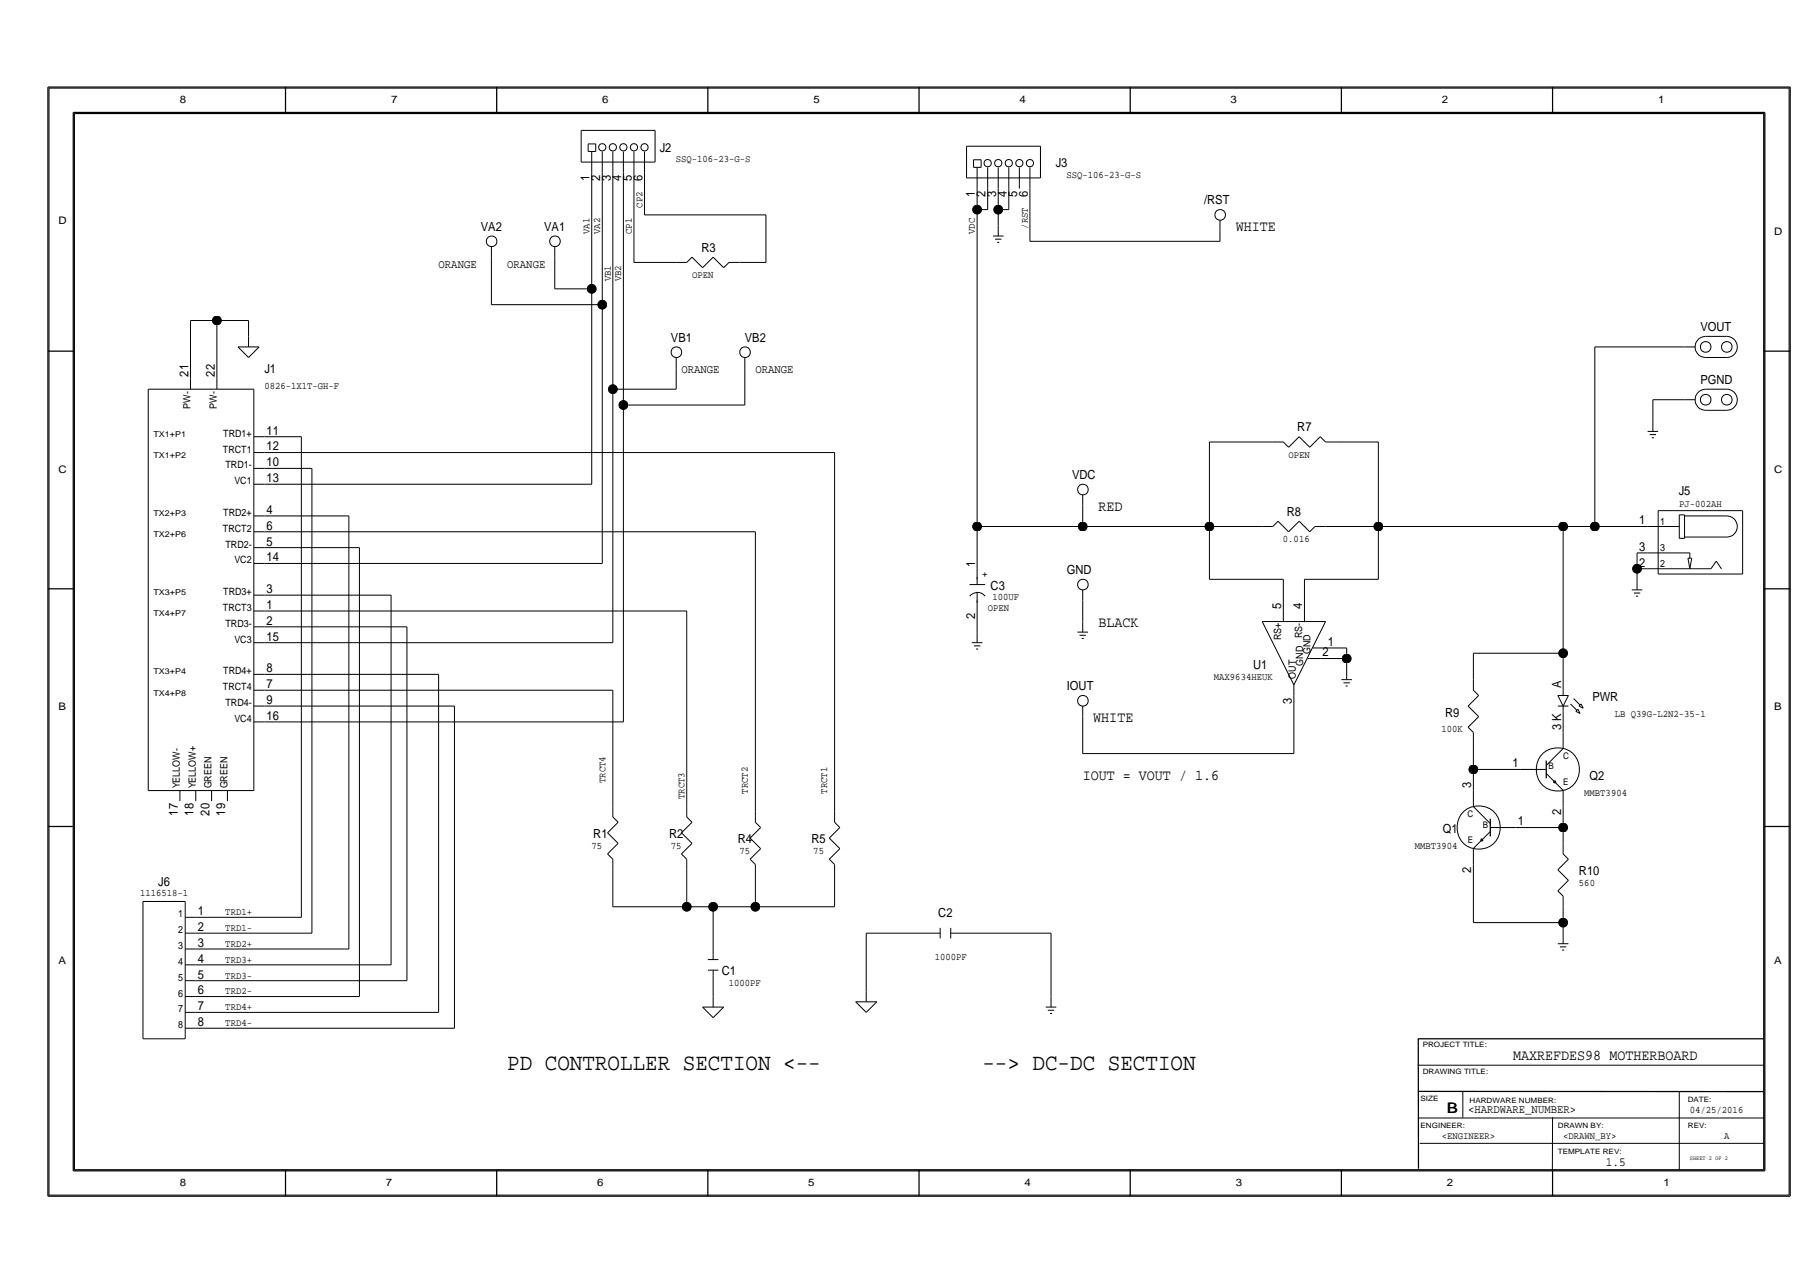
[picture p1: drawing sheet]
<svg xmlns="http://www.w3.org/2000/svg" width="419mm" height="298mm" viewBox="0 0 419 298" stroke-linecap="round" stroke-linejoin="round" font-family="sans-serif">
<g fill="none" stroke="#000" stroke-width=".23">
<path d="M11.4 20.5h404.9zM11.4 20.5v257.5zM135.2 30.3h17.2zM135.2 30.3v7.4zM135.2 37.7h17.2zM136.9 35.2h1.7zM136.9 33.5h1.7zM136.9 33.5v1.7zM137.7 37.7v2.5zM137.7 35.2v2.5zM138.6 33.5v1.7zM140.2 37.7v2.5z"/>
<path d="M140.2 35.2v2.5zM142.6 37.7v2.5zM142.6 35.2v2.5zM145.1 37.7v2.5zM145.1 35.2v2.5zM147.5 37.7v2.5zM147.5 35.2v2.5zM150 37.7v2.5zM150 35.2v2.5zM152.4 30.3v7.4zM224.9 34h17.2zM224.9 34v7.4z"/>
<path d="M226.5 38.9h1.8zM226.5 37.2h1.8zM226.5 37.2v1.7zM227.4 38.9v2.5zM228.3 37.2v1.7zM229.8 38.9v2.5zM232.3 38.9v2.5zM234.8 38.9v2.5zM237.2 38.9v2.5zM239.7 38.9v2.5zM242.1 34v7.4zM416.3 20.5v257.5z"/>
<path d="M114.4 59.8v11.1zM114.4 57.4v2.4zM129.1 59.8v7.4zM129.1 57.4v2.4zM137.7 40.2v27zM140.2 40.2v30.7zM142.6 40.2v50.3zM145.1 40.2v54zM147.5 40.2v20.8zM150 50h28.2zM150 40.2v9.8zM161 59.8l2.5 2.5z"/>
<path d="M166 59.8l2.4 2.5zM166 59.8l-2.5 2.5zM178.2 50v11zM224.9 41.4h17.2zM227.4 48.8v73.7zM227.4 43.8v5zM227.4 48.8h2.4zM227.4 41.4v2.4zM229.8 43.8v5zM229.8 41.4v2.4zM231.1 54.9h2.4zM231.6 55.6h1.4z"/>
<path d="M232 56.4h.5zM232.3 48.8h2.5zM232.3 43.8v5zM232.3 48.8v3.6zM232.3 52.4v2.5zM232.3 41.4v2.4zM234.8 43.8v5zM234.8 41.4v2.4zM237.2 41.4v2.4zM239.7 56.1h44.2zM239.7 43.8v12.3zM239.7 41.4v2.4z"/>
<path d="M283.9 53.7v2.4zM283.9 51.2v2.5zM44.3 74.6h6.2zM44.3 74.6v13.5zM50.5 74.6h7.3zM50.5 74.6v13.5zM57.8 74.6v3.6zM57.8 78.2v2.5zM114.4 70.9h25.8zM129.1 67.2h8.6zM137.7 67.2v45.4zM140.2 70.9v60.2z"/>
<path d="M147.5 61h9.9zM157.4 61h2.4zM159.8 61l1.2-1.2zM168.4 62.3l1.2-1.3zM169.6 61h2.5zM172.1 61h6.1zM396.9 78.2h4.9zM396.9 78.2a2.46 2.46 0 0 0-2.4 2.5 2.46 2.46 0 0 0 2.4 2.5M401.8 78.2a2.46 2.46 0 0 1 2.5 2.5 2.46 2.46 0 0 1-2.5 2.5M34.5 90.5h24.6zM34.5 90.5v93.4zM44.3 88.1v2.4z"/>
<path d="M50.5 88.1v2.4zM55.4 80.7l2.4 2.5zM55.4 80.7h4.9zM59.1 90.5v93.4zM60.3 80.7l-2.5 2.5zM142.6 90.5h14.8zM142.6 90.5v59zM145.1 94.2v73.7zM145.1 94.2h28.2zM157.4 85.6v4.9zM157.4 83.2v2.4zM173.3 85.6v8.6z"/>
<path d="M173.3 83.2v2.4zM371.1 80.7v41.8zM371.1 80.7h20.9zM384.6 93h7.4zM384.6 93v4.9zM384.6 97.9v2.5zM392 93h2.5zM392 80.7h2.5zM396.9 95.4h4.9zM396.9 90.5h4.9zM396.9 83.2h4.9zM396.9 90.5a2.46 2.46 0 0 0-2.4 2.5 2.46 2.46 0 0 0 2.4 2.4"/>
<path d="M401.8 90.5a2.46 2.46 0 0 1 2.5 2.5 2.46 2.46 0 0 1-2.5 2.4M59.1 112.6h2.4zM59.1 105.3h2.4zM59.1 101.6h2.4zM59.1 109h2.4zM61.5 112.6h76.2zM61.5 105.3h132.7zM61.5 109h11.1zM61.5 101.6h8.6zM70.1 101.6v111.8zM72.6 109v108.1zM194.2 105.3v83.5z"/>
<path d="M252 117.6v4.9zM252 115.1v2.5zM281.4 102.8h14.8zM281.4 102.8v19.7zM296.2 102.8h2.4zM298.6 102.8l1.3 1.2zM302.3 101.6l-2.4 2.4zM302.3 101.6l2.5 2.4zM307.2 101.6l-2.4 2.4zM307.2 101.6l1.3 1.2zM308.5 102.8h2.4zM310.9 102.8h9.8z"/>
<path d="M320.7 102.8v19.7zM383.4 100.4h2.5zM383.9 101.1h1.5zM384.4 101.8h.5zM385.9 118.8h19.6zM385.9 118.8v14.7zM390.8 119.8h1.2zM390.8 119.8v5.4zM392 119.8v5.4zM405.5 118.8v14.7zM59.1 131.1h2.4zM59.1 123.7h2.4z"/>
<path d="M59.1 127.4h2.4zM59.1 120h2.4zM59.1 138.4h2.4zM61.5 123.7h114.3zM61.5 138.4h29.5zM61.5 120h19.7zM61.5 127.4h22.1zM61.5 131.1h78.7zM81.2 120v100.8zM83.6 127.4v104.4zM91 138.4v86zM175.8 123.7v65.1z"/>
<path d="M225.6 136h3.6zM225.7 138.7a2.26 2.26 0 0 1 3.5 0M227.4 122.5h24.6zM227.4 122.5v9.8zM227.4 132.3v2.5zM227.4 139.7v2.4zM227.4 137.8v2.4zM227.4 134.3v1.7zM252 122.5h29.4zM252 139.7v4.9zM252 137.2v2.5zM281.4 134.8h17.2z"/>
<path d="M281.4 122.5h12.3zM281.4 122.5v12.3zM293.7 122.5h2.5zM297.4 121.2l-1.2 1.3zM297.4 121.2l2.5 2.5zM298.6 134.8v7.3zM299.9 123.7l2.4-2.5zM302.3 121.2l2.5 2.5zM303.5 134.8v7.3zM303.5 134.8h17.2zM304.8 123.7l1.2-1.2zM306 122.5h2.5z"/>
<path d="M308.5 122.5h12.2zM320.7 122.5v12.3zM320.7 122.5h43zM363.7 122.5h7.4zM363.7 122.5v29.5zM371.1 122.5h12.3zM379.7 137.2h2.5zM380.2 138h1.5zM380.7 138.7h.5zM380.9 128.6h2.5zM380.9 132.3h2.5zM380.9 128.6v3.7z"/>
<path d="M380.9 132.3v2.5zM380.9 134.8v2.4zM383.4 122.5h2.5zM383.4 128.6h2.5zM383.4 132.3h2.5zM385.9 122.5h4.9zM385.9 128.6h7.3zM385.9 132.3h12.2zM385.9 133.5h19.6zM390.8 125.2h1.2zM392 124.9h9.8zM392 120h9.8z"/>
<path d="M392.8 129.8l.4 2.5zM392.8 129.8h.9zM393.2 128.6v1.2zM393.7 129.8l-.5 2.5zM399.4 130.5l-1.3 1.8zM399.4 130.5l1.2 1.9zM401.8 120a2.46 2.46 0 0 1 2.5 2.5 2.46 2.46 0 0 1-2.5 2.4M59.1 149.5h2.4zM59.1 156.9h2.4zM59.1 145.8h2.4zM59.1 142.1h2.4zM61.5 142.1h98.3z"/>
<path d="M61.5 149.5h81.1zM61.5 156.9h40.6zM61.5 145.8h33.2zM94.7 145.8v82.3zM102.1 156.9v78.6zM159.8 142.1v45.5zM226.2 149.5h2.4zM226.6 150.2h1.5zM227.1 151h.5zM227.4 142.1v4.9zM227.4 147v2.5zM250.7 147h2.5z"/>
<path d="M251.2 147.8h1.5zM251.7 148.5h.5zM252 144.6v2.4zM293.7 144.6h14.8zM293.7 144.6l7.4 14.7zM298.6 142.1v2.5zM301.1 159.3v2.5zM303.5 142.1v2.5zM304.3 153.2h.5zM304.8 153.2h2.4zM305.5 150.7h.5zM306 150.7h2.5z"/>
<path d="M307.2 153.2h6.2zM308.5 150.7h4.9zM308.5 144.6l-7.4 14.7zM312.1 158.1h2.5zM312.6 158.8h1.5zM313.1 159.6h.5zM313.4 150.7v2.5zM313.4 153.2v2.4zM313.4 155.6v2.5zM342.9 152h20.8zM342.9 152v6.1zM342.9 158.1v2.5z"/>
<path d="M363.7 152v8.6zM59.1 167.9h2.4zM59.1 164.2h2.4zM59.1 160.6h2.4zM61.5 167.9h83.6zM61.5 160.6h81.1zM61.5 164.2h44.3zM105.8 164.2v75zM142.6 160.6v27zM252 175.3h49.1zM252 166.7v8.6zM252 164.2v2.5z"/>
<path d="M301.1 161.8v13.5zM341.6 164.2l2.5-2.4zM341.6 169.2l2.5-2.5zM341.6 164.2l2.5 2.5zM341.6 169.2l1.3 1.2zM342.9 179v4.9zM342.9 172.8v6.2zM342.9 170.4v2.4zM342.9 179h11zM342.9 160.6l1.2 1.2zM353.9 179h5.9zM359.8 179.9l1.9 1.9z"/>
<path d="M362.5 164.2h2.5zM362.5 161.8h2.5zM362.5 161.8l1.2 2.4zM363.7 165.5v4.9zM363.7 170.4v3.7zM363.7 174.1l-3.9 4zM363.7 164.2v1.3zM363.7 160.6v1.2zM365 161.8l-1.3 2.4zM365.5 163.8l1.4 1.4zM366.2 162.5l1.5 1.5zM366.7 165.5l1 .5z"/>
<path d="M366.7 165.5l.5-.5zM367.2 165l.5 1zM367.4 164.2l.5-.4zM367.4 164.2l1 .5zM367.9 163.8l.5 .9zM34.5 183.9h24.6zM41.9 183.9v2.5zM45.6 183.9v2.5zM49.2 183.9v2.5zM52.9 183.9v2.5zM141.4 193.7l2.4 2.5zM141.4 193.7l2.4-2.4z"/>
<path d="M141.4 198.6l2.4-2.4zM141.4 198.6l1.2 1.3zM142.6 187.6v2.4zM142.6 199.9v2.4zM142.6 190l1.2 1.3zM158.6 193.7l2.4 2.5zM158.6 193.7l2.4-2.4zM158.6 198.6l2.4-2.4zM158.6 198.6l1.2 1.3zM159.8 187.6v2.4zM159.8 199.9v2.4zM159.8 190l1.2 1.3z"/>
<path d="M174.6 195l2.4 2.4zM174.6 195l2.4-2.5zM174.6 199.9l2.4-2.5zM174.6 199.9l1.2 1.2zM175.8 188.8v2.5zM175.8 191.3l1.2 1.2zM193 195l2.4 2.4zM193 195l2.4-2.5zM193 199.9l2.4-2.5zM193 199.9l1.2 1.2zM194.2 188.8v2.5zM194.2 191.3l1.2 1.2z"/>
<path d="M342.9 197.4v3.7zM342.9 183.9v3.7zM342.9 187.6l3.9 4zM344.6 195.6l-1.7 1.8zM346.8 193.4l-1.9 1.9zM346.8 192.5h5.9zM352.7 192.5h11zM362 182.1l1.7 1.8zM363.7 192.5v3.7zM363.7 187.6v4.9zM363.7 196.2v2.4zM363.7 183.9v3.7z"/>
<path d="M363.7 198.6l1.3 1.3zM33.3 209.7h9.8zM33.3 209.7v31.9zM43.1 217.1h2.5zM43.1 213.4h2.5zM43.1 209.7v31.9zM45.6 213.4h24.5zM45.6 217.1h27zM142.6 202.3v8.6zM142.6 210.9h17.2zM159.8 210.9h6.2zM159.8 202.3v8.6z"/>
<path d="M166 210.9h9.8zM166 210.9v11.1zM175.8 210.9h18.4zM175.8 203.6v7.3zM175.8 201.1v2.5zM194.2 203.6v7.3zM194.2 201.1v2.5zM201.6 217.1v13.5zM201.6 217.1h16zM217.6 217.1h1.2zM218.8 215.8v2.5zM221.2 215.8v2.5z"/>
<path d="M221.2 217.1h1.3zM222.5 217.1h22.1zM244.6 217.1v14.7zM342.9 214.6h20.8zM342.9 201.1v13.5zM362.5 219.5h2.5zM362.5 202.3l2.5 2.5zM362.5 202.3l2.5-2.4zM362.5 207.2l2.5-2.4zM362.5 207.2l1.2 1.3zM363.7 210.9v3.7zM363.7 214.6v2.5z"/>
<path d="M363.7 217.1v2.4zM363.7 208.5v2.4zM43.1 239.2h2.5zM43.1 235.5h2.5zM43.1 231.8h2.5zM43.1 228.1h2.5zM43.1 224.4h2.5zM43.1 220.8h2.5zM45.6 220.8h35.6zM45.6 224.4h45.4zM45.6 235.5h56.5zM45.6 239.2h60.2z"/>
<path d="M45.6 228.1h49.1zM45.6 231.8h38zM163.5 234.3l2.5 2.4zM163.5 234.3h4.9zM164.7 223.2h2.5zM164.7 225.7h2.5zM166 226.9v4.9zM166 231.8v2.5zM166 222v1.2zM166 225.7v1.2zM168.4 234.3l-2.4 2.4zM199.1 233h4.9z"/>
<path d="M199.1 233l2.5 2.5zM201.6 230.6v2.4zM204 233l-2.4 2.5zM243.4 234.3h2.4zM243.8 235h1.5zM244.3 235.7h.5zM244.6 231.8v2.5zM363 220.3h1.5zM363.5 221h.5zM33.3 241.6h9.8zM329.9 247.8h80.5zM340.4 253.8v6.2z"/>
<path d="M361.3 259.9l-.1 12.1zM390.8 253.8v18.3zM11.4 278h404.9zM330.2 260.1h80.3zM330.4 266h80z"/>
<circle cx="140.2" cy="34.3" r=".84"/>
<circle cx="142.6" cy="34.3" r=".84"/>
<circle cx="145.1" cy="34.3" r=".84"/>
<circle cx="147.5" cy="34.3" r=".84"/>
<circle cx="150" cy="34.3" r=".84"/>
<circle cx="229.8" cy="38" r=".84"/>
<circle cx="232.3" cy="38" r=".84"/>
<circle cx="234.8" cy="38" r=".84"/>
<circle cx="237.2" cy="38" r=".84"/>
<circle cx="239.7" cy="38" r=".84"/>
<circle cx="114.4" cy="56.1" r="1.24"/>
<circle cx="129.1" cy="56.1" r="1.24"/>
<circle cx="283.9" cy="50" r="1.24"/>
<circle cx="157.4" cy="81.9" r="1.24"/>
<circle cx="173.4" cy="81.9" r="1.24"/>
<circle cx="396.9" cy="93" r="1.24"/>
<circle cx="396.9" cy="80.7" r="1.24"/>
<circle cx="401.8" cy="93" r="1.24"/>
<circle cx="401.8" cy="80.7" r="1.24"/>
<circle cx="252" cy="113.9" r="1.24"/>
<circle cx="252" cy="136" r="1.24"/>
<circle cx="252" cy="163" r="1.24"/>
<circle cx="362.5" cy="179" r="5"/>
<circle cx="344.1" cy="192.5" r="5"/>
</g>
<g fill="#000" stroke="#000" stroke-width=".23">
<circle cx="227.4" cy="48.8" r="1.03"/>
<circle cx="232.3" cy="48.8" r="1.03"/>
<circle cx="50.5" cy="74.6" r="1.03"/>
<circle cx="137.7" cy="67.2" r="1.03"/>
<circle cx="140.2" cy="70.9" r="1.03"/>
<circle cx="142.6" cy="90.5" r="1.03"/>
<circle cx="145.1" cy="94.2" r="1.03"/>
<circle cx="227.4" cy="122.5" r="1.03"/>
<circle cx="252" cy="122.5" r="1.03"/>
<circle cx="281.4" cy="122.5" r="1.03"/>
<circle cx="320.7" cy="122.5" r="1.03"/>
<circle cx="363.7" cy="122.5" r="1.03"/>
<circle cx="371.1" cy="122.5" r="1.03"/>
<circle cx="380.9" cy="132.3" r="1.03"/>
<circle cx="313.4" cy="153.2" r="1.03"/>
<circle cx="363.7" cy="152" r="1.03"/>
<circle cx="342.9" cy="179" r="1.03"/>
<circle cx="363.7" cy="192.5" r="1.03"/>
<circle cx="159.8" cy="210.9" r="1.03"/>
<circle cx="166" cy="210.9" r="1.03"/>
<circle cx="175.8" cy="210.9" r="1.03"/>
<circle cx="363.7" cy="214.6" r="1.03"/>
</g>
<g fill="none" stroke="#000" stroke-width=".29">
<path d="M11.2 20.3h405.4zM11.2 20.3v258zM17.1 26.2h393.6zM17.1 26.2v246.2zM17.3 26.4h393.1zM17.3 26.4v245.7zM66.4 20.3v6.1zM115.6 20.3v6.1zM164.7 20.3v6.1zM213.9 20.3v6.1zM263 20.3v6.1zM312.1 20.3v6.1z"/>
<path d="M361.3 20.3v6.1zM410.4 26.4v245.7zM410.7 26.2v246.2zM416.6 20.3v258zM11.2 81.7h6.1zM410.4 81.7h6.2zM11.2 137h6.1zM410.4 137h6.2zM359.8 176.9v4.2zM11.2 192.3h6.1zM344.6 195.6l.5-.1zM344.7 195.1l-.1 .5z"/>
<path d="M344.7 195.1l.4 .4zM346.8 190.4v4.2zM361.5 182l.4-.4zM361.5 182l.5 .1zM361.9 181.6l.1 .5zM410.4 192.3h6.2zM329.9 241.6h80.5zM330 241.7l.1 30.2zM330.1 253.9h80.3zM11.2 278.3h405.4zM17.1 272.4h393.6zM17.3 272.1h393.1z"/>
<path d="M66.4 272.1v6.2zM115.6 272.1v6.2zM164.7 272.1v6.2zM213.9 272.1v6.2zM263 272.1v6.2zM312.1 272.1v6.2zM361.3 272.1v6.2z"/>
</g>
<g font-size="5.5">
<text x="118" y="249">PD CONTROLLER SECTION &lt;--</text>
<text x="228.6" y="249">--&gt; DC-DC SECTION</text>
</g>
<g font-size="3.5">
<text x="287.6" y="53.7">WHITE</text>
<text x="255.6" y="118.8">RED</text>
<text x="255.6" y="145.8">BLACK</text>
<text x="254.4" y="167.9">WHITE</text>
<text x="252" y="181.4">IOUT = VOUT / 1.6</text>
<text x="352.1" y="246.6">MAXREFDES98 MOTHERBOARD</text>
</g>
<text font-size="3.4" x="336.9" y="259">B</text>
<g font-size="2.9">
<text x="153.5" y="35.2">J2</text>
<text x="245.7" y="38.9">J3</text>
<text x="137.2" y="42.1" transform="rotate(-90 137.2 42.1)">1</text>
<text x="139.7" y="42.1" transform="rotate(-90 139.7 42.1)">2</text>
<text x="142.1" y="42.1" transform="rotate(-90 142.1 42.1)">3</text>
<text x="144.6" y="42.1" transform="rotate(-90 144.6 42.1)">4</text>
<text x="147" y="42.1" transform="rotate(-90 147 42.1)">5</text>
<text x="149.5" y="42.1" transform="rotate(-90 149.5 42.1)">6</text>
<text x="226.9" y="45.8" transform="rotate(-90 226.9 45.8)">1</text>
<text x="229.3" y="45.8" transform="rotate(-90 229.3 45.8)">2</text>
<text x="231.8" y="45.8" transform="rotate(-90 231.8 45.8)">3</text>
<text x="234.3" y="45.8" transform="rotate(-90 234.3 45.8)">4</text>
<text x="236.7" y="45.8" transform="rotate(-90 236.7 45.8)">5</text>
<text x="239.2" y="45.8" transform="rotate(-90 239.2 45.8)">6</text>
<text x="280.2" y="47.5">/RST</text>
<text x="111.9" y="53.7">VA2</text>
<text x="126.6" y="53.7">VA1</text>
<text x="163.2" y="58.6">R3</text>
<text x="395.7" y="77">VOUT</text>
<text x="156.1" y="79.5">VB1</text>
<text x="173.3" y="79.5">VB2</text>
<text x="43.8" y="87.6" transform="rotate(-90 43.8 87.6)">21</text>
<text x="50" y="87.6" transform="rotate(-90 50 87.6)">22</text>
<text x="61.5" y="86.8">J1</text>
<text x="395.7" y="89.3">PGND</text>
<text x="62" y="101.1">11</text>
<text x="301.9" y="100.4">R7</text>
<text x="62" y="104.8">12</text>
<text x="62" y="112.2">13</text>
<text x="62" y="108.5">10</text>
<text x="249.5" y="111.4">VDC</text>
<text x="62" y="119.5">4</text>
<text x="390.6" y="115.1">J5</text>
<text x="62" y="123.2">6</text>
<text x="299.4" y="120">R8</text>
<text x="381.5" y="122">1</text>
<text x="62" y="130.6">14</text>
<text x="62" y="126.9">5</text>
<text x="226.9" y="131.8" transform="rotate(-90 226.9 131.8)">1</text>
<text x="381.5" y="128.1">3</text>
<text x="381.5" y="131.8">2</text>
<text x="62" y="138">3</text>
<text x="230.5" y="137.2">C3</text>
<text x="248.3" y="133.5">GND</text>
<text x="62" y="141.6">1</text>
<text x="298.1" y="141.6" transform="rotate(-90 298.1 141.6)">5</text>
<text x="303.1" y="141.6" transform="rotate(-90 303.1 141.6)">4</text>
<text x="62" y="149">15</text>
<text x="62" y="145.3">2</text>
<text x="226.9" y="144.1" transform="rotate(-90 226.9 144.1)">2</text>
<text x="291.6" y="155.6">U1</text>
<text x="307.7" y="152.7">2</text>
<text x="309" y="150.2">1</text>
<text x="62" y="156.4">8</text>
<text x="62" y="160.1">7</text>
<text x="248.3" y="160.6">IOUT</text>
<text x="363.3" y="160.1" transform="rotate(-90 363.3 160.1)">A</text>
<text x="62" y="167.4">16</text>
<text x="62" y="163.8">9</text>
<text x="300.6" y="163.7" transform="rotate(-90 300.6 163.7)">3</text>
<text x="336.3" y="166.7">R9</text>
<text x="370.5" y="163">PWR</text>
<text x="363.3" y="169.9" transform="rotate(-90 363.3 169.9)">3 K</text>
<text x="352" y="178.5">1</text>
<text x="342.4" y="183.4" transform="rotate(-90 342.4 183.4)">3</text>
<text x="369.9" y="181.4">Q2</text>
<text x="41.4" y="189.7" transform="rotate(-90 41.4 189.7)">17</text>
<text x="45.1" y="189.7" transform="rotate(-90 45.1 189.7)">18</text>
<text x="48.7" y="189.7" transform="rotate(-90 48.7 189.7)">20</text>
<text x="52.4" y="189.7" transform="rotate(-90 52.4 189.7)">19</text>
<text x="363.3" y="189.5" transform="rotate(-90 363.3 189.5)">2</text>
<text x="138.1" y="195">R1</text>
<text x="155.7" y="195">R2</text>
<text x="171.7" y="196">R4</text>
<text x="188.9" y="196.2">R5</text>
<text x="335.7" y="193.7">Q1</text>
<text x="353.2" y="192">1</text>
<text x="342.4" y="203" transform="rotate(-90 342.4 203)">2</text>
<text x="367.4" y="203.6">R10</text>
<text x="36.8" y="206">J6</text>
<text x="46" y="212.9">1</text>
<text x="218.4" y="213.4">C2</text>
<text x="46" y="220.3">3</text>
<text x="46" y="216.6">2</text>
<text x="46" y="227.6">5</text>
<text x="46" y="223.9">4</text>
<text x="168" y="226.9">C1</text>
<text x="46" y="231.3">6</text>
<text x="46" y="238.7">8</text>
<text x="46" y="235">7</text>
<text x="373.7" y="271.1">1.5</text>
</g>
<g font-size="2.8">
<text x="102.1" y="62.3">ORANGE</text>
<text x="118" y="62.3">ORANGE</text>
<text x="158.6" y="86.8">ORANGE</text>
<text x="175.8" y="86.8">ORANGE</text>
<text x="341.6" y="258.8">&lt;HARDWARE_NUMBER&gt;</text>
</g>
<g font-size="2.4">
<text x="41.9" y="23.9">8</text>
<text x="91" y="23.9">7</text>
<text x="140.2" y="23.9">6</text>
<text x="189.3" y="23.9">5</text>
<text x="237.2" y="23.9">4</text>
<text x="286.4" y="23.9">3</text>
<text x="335.5" y="23.9">2</text>
<text x="385.9" y="23.9">1</text>
<text x="13.6" y="52.2">D</text>
<text x="412.9" y="54.7">D</text>
<text x="13.6" y="109.9">C</text>
<text x="412.9" y="109.9">C</text>
<text x="13.6" y="165.2">B</text>
<text x="412.9" y="165.2">B</text>
<text x="13.6" y="224.2">A</text>
<text x="412.9" y="224.2">A</text>
<text x="41.9" y="275.8">8</text>
<text x="89.8" y="275.8">7</text>
<text x="138.9" y="275.8">6</text>
<text x="188.1" y="275.8">5</text>
<text x="238.4" y="275.8">4</text>
<text x="287.6" y="275.8">3</text>
<text x="336.7" y="275.8">2</text>
<text x="387.1" y="275.8">1</text>
</g>
<g font-size="2.3">
<text x="157.2" y="37.7">SSQ-106-23-G-S</text>
<text x="248.1" y="41.4">SSQ-106-23-G-S</text>
<text x="149.5" y="48.3" transform="rotate(-90 149.5 48.3)">CP2</text>
<text x="239.2" y="53.2" transform="rotate(-90 239.2 53.2)">/RST</text>
<text x="137.2" y="54.4" transform="rotate(-90 137.2 54.4)">VA1</text>
<text x="139.7" y="54.4" transform="rotate(-90 139.7 54.4)">VA2</text>
<text x="147" y="54.4" transform="rotate(-90 147 54.4)">CP1</text>
<text x="226.9" y="54.4" transform="rotate(-90 226.9 54.4)">VDC</text>
<text x="142.1" y="65.5" transform="rotate(-90 142.1 65.5)">VB1</text>
<text x="144.6" y="65.5" transform="rotate(-90 144.6 65.5)">VB2</text>
<text x="161" y="64.7">OPEN</text>
<text x="44.3" y="95.1" transform="rotate(-90 44.3 95.1)">PW-</text>
<text x="50.5" y="95.1" transform="rotate(-90 50.5 95.1)">PW-</text>
<text x="61.5" y="90.5">0826-1X1T-GH-F</text>
<text x="51.9" y="101.6">TRD1+</text>
<text x="51.9" y="105.3">TRCT1</text>
<text x="299.9" y="106.5">OPEN</text>
<text x="52.5" y="109">TRD1-</text>
<text x="54.5" y="112.6">VC1</text>
<text x="390.7" y="117.9">PJ-002AH</text>
<text x="51.9" y="123.7">TRCT2</text>
<text x="51.9" y="120">TRD2+</text>
<text x="386.4" y="122.1">1</text>
<text x="52.5" y="127.4">TRD2-</text>
<text x="54.5" y="131.1">VC2</text>
<text x="298.6" y="126.2">0.016</text>
<text x="386.4" y="128.1">3</text>
<text x="386.4" y="131.9">2</text>
<text x="51.9" y="142.1">TRCT3</text>
<text x="51.9" y="138.4">TRD3+</text>
<text x="229.8" y="142.1">OPEN</text>
<text x="231" y="139.7">100UF</text>
<text x="52.5" y="145.8">TRD3-</text>
<text x="54.5" y="149.5">VC3</text>
<text x="298.1" y="149" transform="rotate(-90 298.1 149)">RS+</text>
<text x="303" y="148.5" transform="rotate(-90 303 148.5)">RS-</text>
<text x="303.3" y="154.8" transform="rotate(-90 303.3 154.8)">GND</text>
<text x="305" y="152.1" transform="rotate(-90 305 152.1)">GND</text>
<text x="51.9" y="160.6">TRCT4</text>
<text x="51.9" y="156.9">TRD4+</text>
<text x="282.5" y="158.1">MAX9634HEUK</text>
<text x="301.6" y="157.9" transform="rotate(-90 301.6 157.9)">OUT</text>
<text x="52.5" y="164.2">TRD4-</text>
<text x="54.5" y="167.9">VC4</text>
<text x="375.7" y="166.7">LB Q39G-L2N2-35-1</text>
<text x="335.4" y="170.4">100K</text>
<text x="41.9" y="183.4" transform="rotate(-90 41.9 183.4)">YELLOW-</text>
<text x="45.6" y="183.4" transform="rotate(-90 45.6 183.4)">YELLOW+</text>
<text x="49.2" y="183.4" transform="rotate(-90 49.2 183.4)">GREEN</text>
<text x="52.9" y="183.4" transform="rotate(-90 52.9 183.4)">GREEN</text>
<text x="140.9" y="182.2" transform="rotate(-90 140.9 182.2)">TRCT4</text>
<text x="159.3" y="185.9" transform="rotate(-90 159.3 185.9)">TRCT3</text>
<text x="174.1" y="184.6" transform="rotate(-90 174.1 184.6)">TRCT2</text>
<text x="192.5" y="184.6" transform="rotate(-90 192.5 184.6)">TRCT1</text>
<text x="368.7" y="185.1">MMBT3904</text>
<text x="137.7" y="197.4">75</text>
<text x="156.1" y="197.4">75</text>
<text x="329.2" y="197.4">MMBT3904</text>
<text x="172.1" y="198.6">75</text>
<text x="189.3" y="198.6">75</text>
<text x="32.6" y="208.5">1116518-1</text>
<text x="367.4" y="206">560</text>
<text x="41.5" y="213.4">1</text>
<text x="52.4" y="212.9">TRD1+</text>
<text x="41.5" y="220.8">3</text>
<text x="41.5" y="217.1">2</text>
<text x="52.4" y="216.6">TRD1-</text>
<text x="52.4" y="220.3">TRD2+</text>
<text x="41.5" y="224.4">4</text>
<text x="52.4" y="224">TRD3+</text>
<text x="52.4" y="227.6">TRD3-</text>
<text x="217.5" y="223.2">1000PF</text>
<text x="41.5" y="231.8">6</text>
<text x="41.5" y="228.1">5</text>
<text x="52.4" y="231.3">TRD2-</text>
<text x="169.6" y="229.4">1000PF</text>
<text x="41.5" y="239.2">8</text>
<text x="41.5" y="235.5">7</text>
<text x="52.4" y="235">TRD4+</text>
<text x="52.4" y="238.7">TRD4-</text>
<text x="393.2" y="258.8">04/25/2016</text>
<text x="335.5" y="265">&lt;ENGINEER&gt;</text>
<text x="363.7" y="265">&lt;DRAWN_BY&gt;</text>
<text x="401.2" y="265">A</text>
</g>
<g font-size="2.1">
<text x="229.8" y="134.2" transform="rotate(-90 229.8 134.2)">+</text>
<text x="360.3" y="179">B</text>
<text x="363.8" y="176.6">C</text>
<text x="363.7" y="182.7">E</text>
<text x="341.5" y="190.1">C</text>
<text x="341.6" y="196.2">E</text>
<text x="345" y="192.5">B</text>
</g>
<g font-size="1.9">
<text x="35.7" y="101.6">TX1+P1</text>
<text x="35.7" y="106.5">TX1+P2</text>
<text x="35.7" y="124.9">TX2+P6</text>
<text x="35.7" y="120">TX2+P3</text>
<text x="35.7" y="143.4">TX4+P7</text>
<text x="35.7" y="138.4">TX3+P5</text>
<text x="35.7" y="161.8">TX4+P8</text>
<text x="35.7" y="156.9">TX3+P4</text>
</g>
<g font-size="1.7">
<text x="331.1" y="243.6">PROJECT TITLE:</text>
<text x="331.1" y="249.7">DRAWING TITLE:</text>
<text x="330.6" y="256.1">SIZE</text>
<text x="342" y="256.5">HARDWARE NUMBER:</text>
<text x="392.7" y="256.3">DATE:</text>
<text x="330.6" y="262.3">ENGINEER:</text>
<text x="362.5" y="262.3">DRAWN BY:</text>
<text x="392.8" y="262.5">REV:</text>
<text x="362.5" y="268.4">TEMPLATE REV:</text>
</g>
<text font-size="1.4" x="393.2" y="269.9">SHEET 2 OF 2</text>
</svg>
